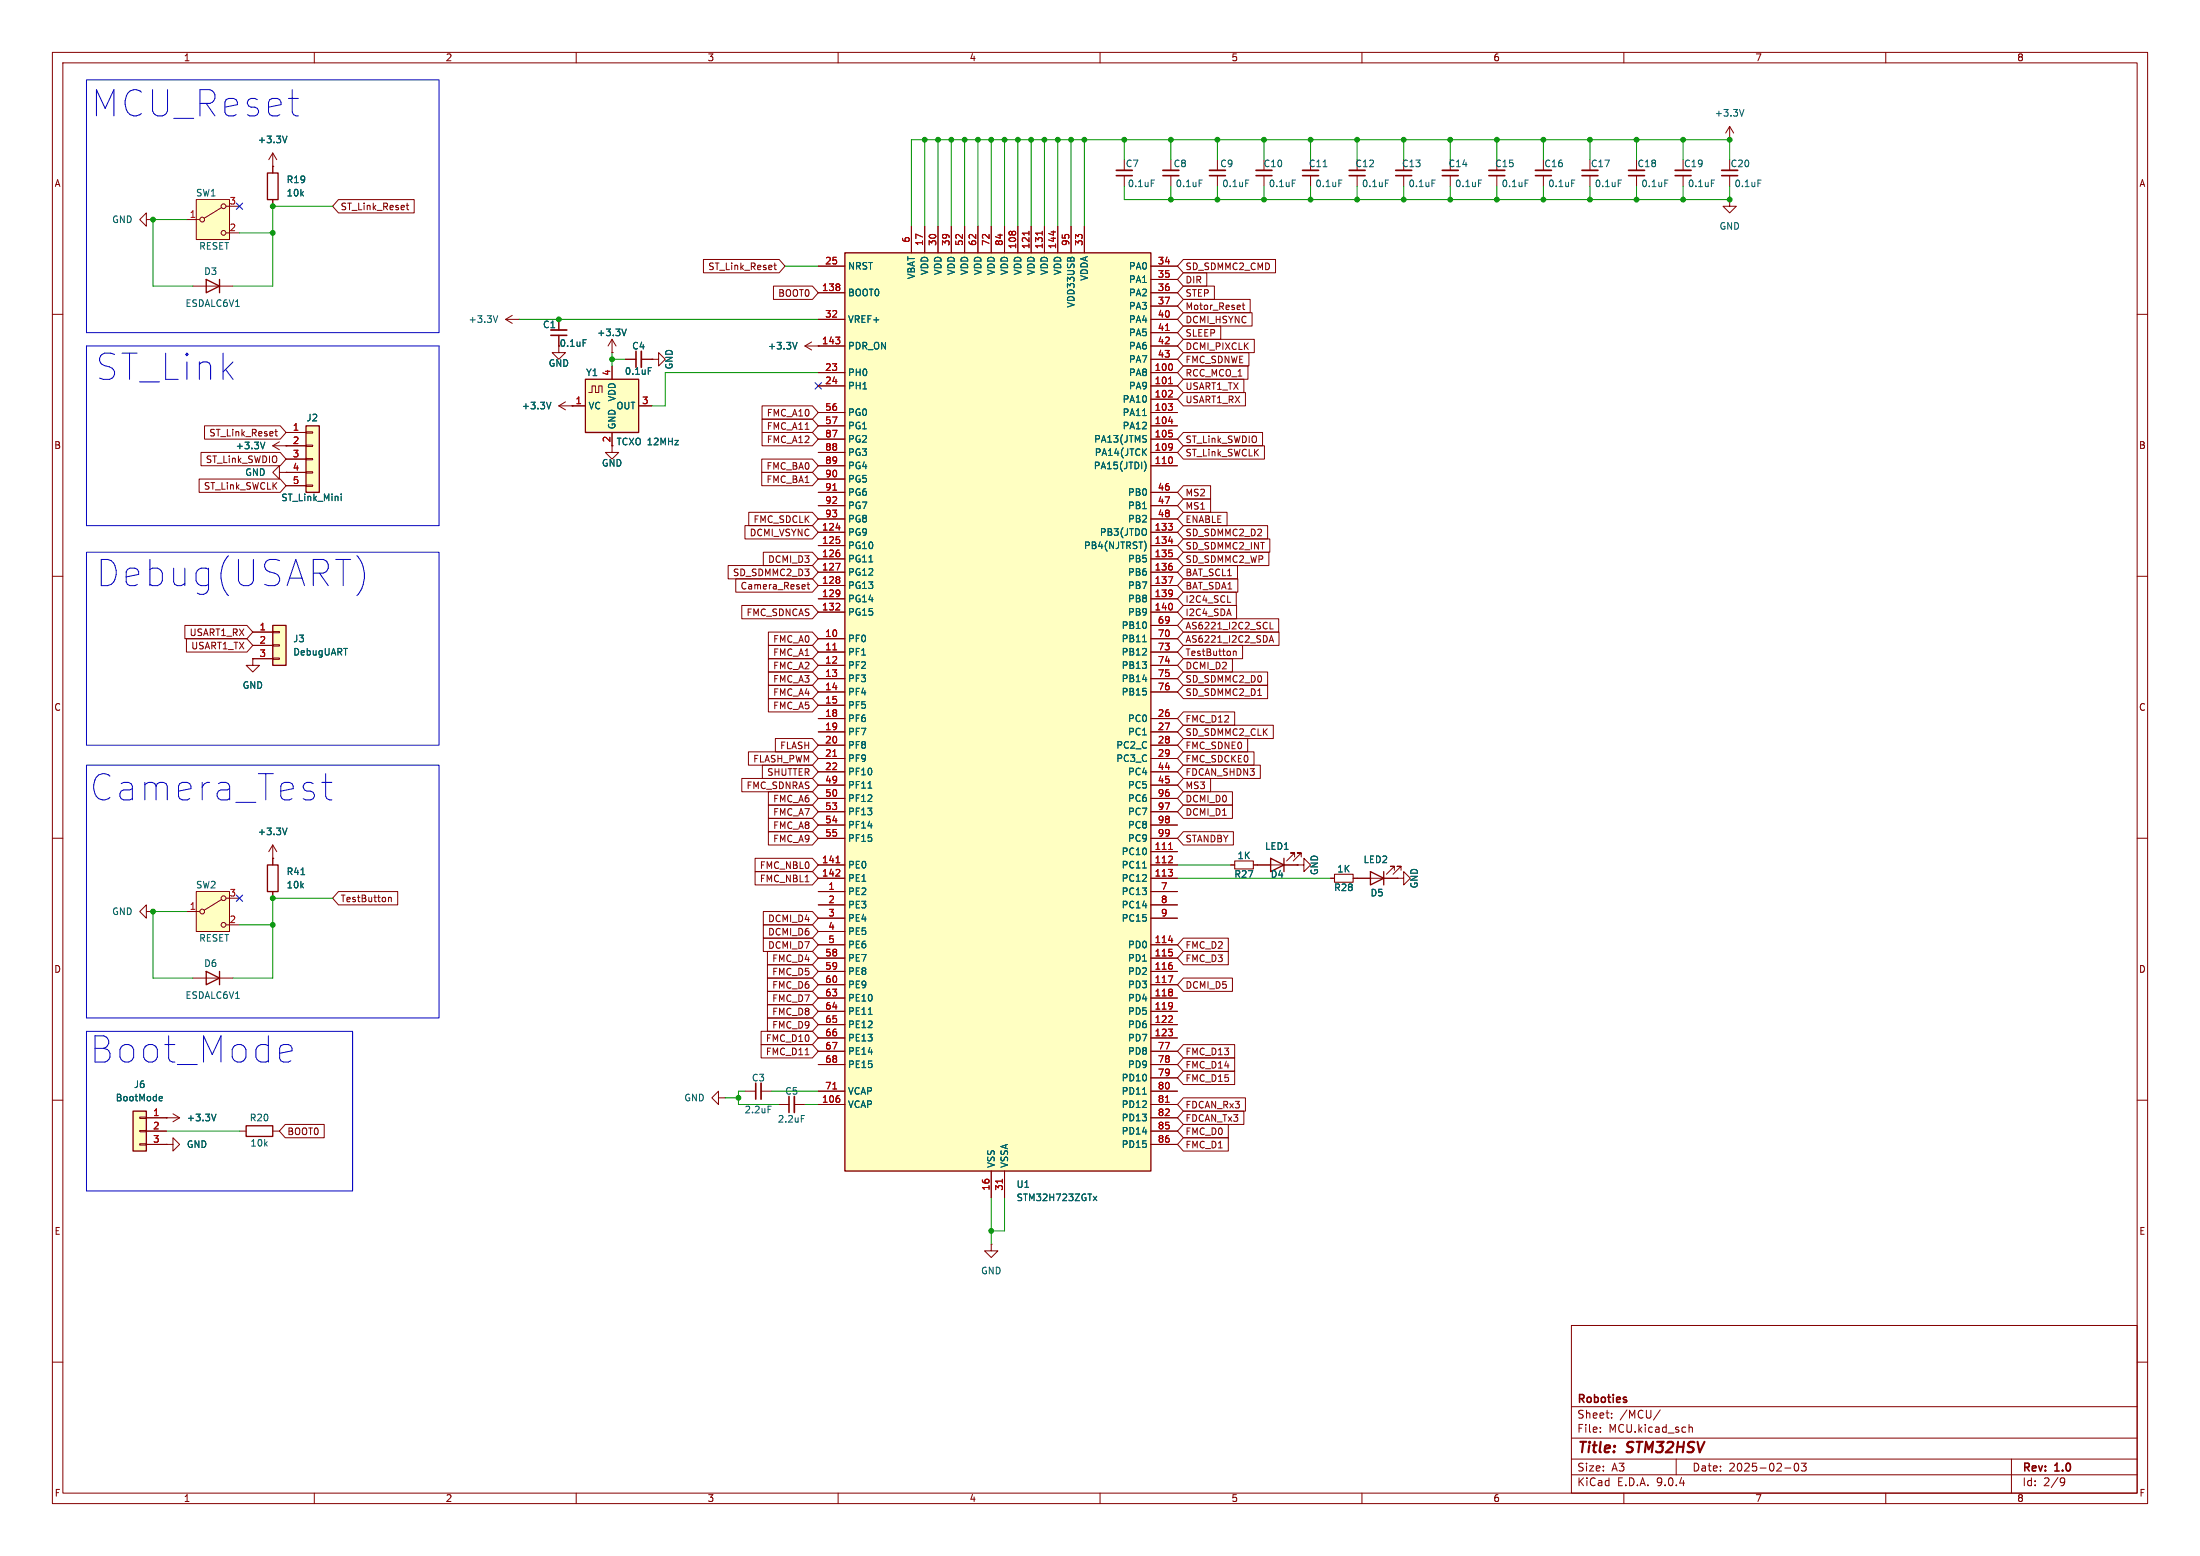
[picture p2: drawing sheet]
<svg xmlns="http://www.w3.org/2000/svg" width="420mm" height="297mm" viewBox="0 0 420 297" stroke-linecap="round" stroke-linejoin="round" font-family="sans-serif">
<g fill="none" stroke="#840000" stroke-width=".19">
<path d="M10 10h400v277h-400zM12 12h396v273h-396zM60 10v2M110 10v2M160 10v2M210 10v2M260 10v2M310 10v2M360 10v2M250.2 33.5v2.1M276.9 33.5v2.1M330.2 26.7h.1"/>
<path d="M330.2 24.1l-.8 1.3M330.2 24.1l.8 1.3M330.2 24.1v2.6M10 60h2M408 60h2M52.1 85.1l1.2 .8M52.1 85.1h2.5M53.3 90.2v-1.3l-1.2 1.3 1.2 1.2v-1.2h1.3M53.3 84.3l-1.2 .8M54.6 90.2h.1M54.6 85.1h.1M10 110h2"/>
<path d="M408 110h2M10 160h2M408 160h2M10 210h2M408 210h2M300 253h108v32h-108zM10 260h2M300 278.5h108M300 274.5h108M300 268.5h108M305.5 273.2v.2M305.5 272.5v.1"/>
<path d="M307.7 270.5v.2M307.7 269.8v.1M316.9 269.1l-1.2 1.9M320 278.5v3M322.4 271.9v1.5M322.4 272.5l.3-.1 .3 .1 .1 .9M342.7 279.4l.2-.1a.8 .8 0 0 1 .5 .7 .8 .8 0 0 1-.5 .8l-.2-.2-.2-.4zM343.9 279.3h.9l-.5 .6 .4 .1v.6l-.2 .2-.6-.2M384 278.5v6.5M408 260h2M60 285v2M110 285v2"/>
<path d="M160 285v2M210 285v2M260 285v2M300 281.5h108M310 285v2M340.7 280.2h1.2M360 285v2M393.6 282.1l.5 .1a.99 .99 0 0 1-.4 1.4h-.3M394.2 282.7l-.3 .3h-.3"/>
</g>
<path d="M248.7 33.5h3M275.3 33.5h3.1" fill="none" stroke="#840000" stroke-width=".3"/>
<path d="M248.7 32.5h3M275.3 32.5h3.1" fill="none" stroke="#840000" stroke-width=".33"/>
<path d="M252.6 31.8h.7M255.6 34.4h.6M282.3 34.4h.6M332.9 20.9l-.4 1.3M50.6 84.4l-.5 1.3" fill="none" stroke="#006464" stroke-width=".19"/>
<path d="M58.4 81.3h2.6v12.7h-2.6z" fill="#ffffc2"/>
<path d="M51.1 33h2v5.1h-2zM58.4 81.3h2.6v12.7h-2.6z" fill="none" stroke="#840000" stroke-width=".25"/>
<g fill="none" stroke="#840000" stroke-width=".19">
<path d="M52.1 31.8h.1M52.1 29.2l-.8 1.3M52.1 29.2l.7 1.3M52.1 29.2v3.8M52.1 38.1v1.3M268 33.5v2.1M321.3 33.5v2.1M330.2 38.1v1.3h1.3l-1.3 1.2-1.3-1.2h1.3M330.2 38.1h.1M330.2 33.5v2.1M54.6 82.6h3.8M54.6 85.1h3.8"/>
<path d="M54.6 87.6h3.8M54.6 90.2h3.8M54.6 92.7h3.8M58.4 82.4h1.3v.3h-1.3zM58.4 85h1.3v.2h-1.3zM58.4 87.5h1.3v.3h-1.3zM58.4 90h1.3v.3h-1.3zM58.4 92.6h1.3v.2h-1.3z"/>
</g>
<path d="M54.8 26l-.4 1.2M273.4 34.4h.6M326.7 34.4h.6M335.6 34.4h.6M65.1 94.3v.1M65.1 94.7v.9" fill="none" stroke="#006464" stroke-width=".19"/>
<path d="M266.4 33.5h3.1M319.8 33.5h3M328.7 33.5h3" fill="none" stroke="#840000" stroke-width=".3"/>
<path d="M266.4 32.5h3.1M319.8 32.5h3M328.7 32.5h3" fill="none" stroke="#840000" stroke-width=".33"/>
<path d="M37.5 38.1h6.3v7.6h-6.3z" fill="#ffffc2"/>
<g fill="none" stroke="#840000" stroke-width=".19">
<path d="M37.5 38.1h6.3v7.6h-6.3zM42.3 39.6l-3.3 2.1M43.2 39.4h2.5M223.5 33.5v2.1M259.1 33.5v2.1M285.7 33.5v2.1M27.9 41.9v-1.3l-1.2 1.3 1.2 1.3v-1.3h1.3M29.2 41.9h.1M35.6 41.9h2.5M36.8 54.6h7.6M43.2 44.5h2.5M27.9 174v-1.3l-1.2 1.3 1.2 1.3v-1.3h1.3"/>
<path d="M29.2 174h.1M52.1 163.8h.1M52.1 161.3l-.8 1.3M52.1 161.3l.7 1.3M52.1 161.3v3.8M52.1 170.2v1.3M234.9 165.1h.8M239.3 165.1h8.3M247.1 163.6v-.8h-.7h.7l-1.5 1.5M247.6 165.1h1.3v-1.3l1.3 1.3-1.3 1.3v-1.3M247.6 165.1h.1M248.4 163.6v-.8h-.8h.8l-1.5 1.5"/>
<path d="M254 167.6h.8M258.3 167.6h8.4M266.2 166.1v-.7h-.8h.8l-1.5 1.5M266.7 167.6h1.3v-1.2l1.2 1.2-1.2 1.3v-1.3M266.7 167.6h.1M267.5 166.1v-.7h-.8h.8l-1.6 1.5M36.8 186.7h7.6"/>
<circle cx="42.7" cy="39.4" r=".46"/>
<circle cx="38.6" cy="41.9" r=".46"/>
<circle cx="42.7" cy="44.5" r=".46"/>
</g>
<path d="M39.4 53.3l2.5 1.3-2.5 1.3zM41.9 53.3v2.6M51.1 165.1h2v5.1h-2zM242.6 163.8l2.5 1.3-2.5 1.3zM245.1 163.8v2.6M261.6 166.4l2.6 1.2-2.6 1.3zM264.2 166.4v2.5M39.4 185.4l2.5 1.3-2.5 1.3zM41.9 185.4v2.6" fill="none" stroke="#840000" stroke-width=".25"/>
<path d="M228.9 34.4h.6M264.5 34.4h.6M291.2 34.4h.6M54.8 158.1l-.4 1.2M57.4 166.9h.8" fill="none" stroke="#006464" stroke-width=".19"/>
<path d="M222 33.5h3M257.6 33.5h3M284.2 33.5h3.1" fill="none" stroke="#840000" stroke-width=".3"/>
<path d="M222 32.5h3M257.6 32.5h3M284.2 32.5h3.1" fill="none" stroke="#840000" stroke-width=".33"/>
<path d="M235.7 164.3h3.6v1.6h-3.6zM254.8 166.9h3.5v1.5h-3.5z" fill="none" stroke="#840000" stroke-width=".2"/>
<path d="M37.5 170.2h6.3v7.6h-6.3z" fill="#ffffc2"/>
<g fill="none" stroke="#840000" stroke-width=".19">
<path d="M312.4 33.5v2.1M116.8 67.3h.1M116.8 64.8l-.7 1.2M116.8 64.8l.8 1.2M116.8 64.8v2.5M35.6 174h2.5M37.5 170.2h6.3v7.6h-6.3zM42.3 171.7l-3.3 2M43.2 171.5h2.5M43.2 176.5h2.5"/>
<circle cx="38.6" cy="174" r=".46"/>
<circle cx="42.7" cy="176.5" r=".46"/>
<circle cx="42.7" cy="171.5" r=".46"/>
</g>
<path d="M317.8 34.4h.6M119.6 62.8l-.5 1.3" fill="none" stroke="#006464" stroke-width=".19"/>
<path d="M310.9 33.5h3" fill="none" stroke="#840000" stroke-width=".3"/>
<path d="M310.9 32.5h3" fill="none" stroke="#840000" stroke-width=".33"/>
<path d="M25.4 212.1h2.5v7.6h-2.5z" fill="#ffffc2"/>
<path d="M25.4 212.1h2.5v7.6h-2.5zM47 214.9h5.1v2h-5.1z" fill="none" stroke="#840000" stroke-width=".25"/>
<g fill="none" stroke="#840000" stroke-width=".19">
<path d="M303.5 33.5v2.1M48.3 125.7v1.3h1.2l-1.2 1.3-1.3-1.3h1.3M48.3 125.7h.1M26.7 213.2h1.2v.3h-1.2zM26.7 215.8h1.2v.2h-1.2zM26.7 218.3h1.2v.3h-1.2zM27.9 213.4h6.4M27.9 215.9h3.8M27.9 218.4h3.8M31.7 213.4h.1M31.7 218.4h1.3v-1.2l1.3 1.2-1.3 1.3v-1.3M31.7 218.4h.1"/>
<path d="M33 212.6l1.3 .8M34.3 213.4l-1.3 .7M45.7 215.9h1.3M52.1 215.9h1.2M137.2 209.6v-1.3l-1.3 1.3 1.3 1.2v-1.2h1.2M138.4 209.6h.1"/>
</g>
<path d="M308.9 34.4h.6M30.6 209.3h.3l.1 .3-.6 .1M30.9 210.1h-.3M41.2 212.7l-.4 1.2" fill="none" stroke="#006464" stroke-width=".19"/>
<path d="M302 33.5h3.1" fill="none" stroke="#840000" stroke-width=".3"/>
<path d="M302 32.5h3.1" fill="none" stroke="#840000" stroke-width=".33"/>
<path d="M52.1 119.4h2.5v7.6h-2.5z" fill="#ffffc2"/>
<path d="M52.1 119.4h2.5v7.6h-2.5z" fill="none" stroke="#840000" stroke-width=".25"/>
<g fill="none" stroke="#840000" stroke-width=".19">
<path d="M214.6 33.5v2.1M241.3 33.5v2.1M294.6 33.5v2.1M124.5 68.6h1.2v-1.3l1.3 1.3-1.3 1.3v-1.3M124.5 68.6h.1M48.3 120.7h3.8M48.3 123.2h3.8M48.3 125.7h3.8M52.1 120.5h1.2v.3h-1.2zM52.1 123.1h1.2v.2h-1.2zM52.1 125.6h1.2v.3h-1.2zM142.2 208.3h2.1"/>
<path d="M145.3 208.3h2M148.6 210.8h2M151.6 210.8h2.1M189.2 237.5v1.3h1.3l-1.3 1.2-1.2-1.2h1.2M189.2 237.5h.1"/>
</g>
<path d="M213.1 33.5h3.1M239.8 33.5h3M293.1 33.5h3.1M144.3 206.8v3M150.6 209.3v3" fill="none" stroke="#840000" stroke-width=".3"/>
<path d="M213.1 32.5h3.1M239.8 32.5h3M293.1 32.5h3.1M145.3 206.8v3M151.6 209.3v3" fill="none" stroke="#840000" stroke-width=".33"/>
<path d="M219.8 34.4h.6M246.7 34.4h.6M300 34.4h.6M146.6 211.1h.6M153 212.9h.6" fill="none" stroke="#006464" stroke-width=".19"/>
<path d="M111.8 72.4h10.1v10.2h-10.1z" fill="#ffffc2"/>
<path d="M111.8 72.4h10.1v10.2h-10.1z" fill="none" stroke="#840000" stroke-width=".25"/>
<g fill="none" stroke="#840000" stroke-width=".19">
<path d="M232.4 33.5v2.1M96.5 61l1.3 .7M96.5 61h2.6M97.8 60.2l-1.3 .8M99.1 61h.1M106.7 64v3.3h1.2l-1.2 1.3-1.3-1.3h1.3M106.7 77.5h5.1M106.7 77.5l1.2 .7M106.7 61v2M107.9 76.7l-1.2 .8M109.2 77.5h.1M112.4 74.9h.6v-1.2h.7v1.2h.6v-1.2h.6v1.2"/>
<path d="M116.8 69.9v2.5M119.4 68.6h2M121.9 77.5h2.6M122.4 68.6h2.1M153.7 66l1.2 .8M153.7 66h2.5M154.9 65.3l-1.2 .7M156.2 66h.1M116.8 82.6v3.8h1.3l-1.3 1.2-1.2-1.2h1.2"/>
</g>
<path d="M230.9 33.5h3M105.2 64h3M121.4 67.1v3" fill="none" stroke="#840000" stroke-width=".3"/>
<path d="M230.9 32.5h3M105.2 63h3M122.4 67.1v3" fill="none" stroke="#840000" stroke-width=".33"/>
<path d="M237.8 34.4h.6M95 60.3l-.4 1.2M105.2 76.8l-.4 1.2M111.3 64.8h.6M123.8 70.2h.6M152.2 65.3l-.5 1.3" fill="none" stroke="#006464" stroke-width=".19"/>
<path d="M161.3 48.3h58.4v175.2h-58.4z" fill="#ffffc2"/>
<path d="M161.3 48.3h58.4v175.2h-58.4z" fill="none" stroke="#840000" stroke-width=".25"/>
<g fill="none" stroke="#840000" stroke-width=".19">
<path d="M52.1 31.8h.1M52.1 31.8v1.2M52.1 38.1v1.3M64.6 38.1h14.5v2.5h-14.5l-1.1-1.2zM77.5 39.2h.5M77.7 38.8v1.1l.3 .1M134.3 49.5h14.4l1.2 1.3-1.2 1.3h-14.4zM147.7 54.6h7.4l1.1 1.3-1.1 1.3h-7.4zM147.7 50.6h.5M147.9 50.2v1.1l.3 .2M156.2 50.8h5.1M156.2 55.9h5.1"/>
<path d="M174 43.2v5.1M176.5 43.2v5.1M179.1 43.2v5.1M181.6 43.2v5.1M184.1 43.2v5.1M186.7 43.2v5.1M189.2 43.2v5.1M191.8 43.2v5.1M194.3 43.2v5.1M196.8 43.2v5.1M199.4 43.2v5.1M201.9 43.2v5.1"/>
<path d="M204.5 43.2v5.1M207 43.2v5.1M219.7 50.8h5.1M219.7 55.9h5.1M219.7 53.3h5.1M219.7 58.4h5.1M225.9 57.1h12.8v2.6h-12.8l-1.1-1.3zM225.9 59.7h13.1v2.5h-13.1l-1.1-1.2zM225.9 54.6h5.9v2.6h-5.9l-1.1-1.3zM225.9 52.1h4.5v2.5h-4.5l-1.1-1.3zM225.9 49.5h17.6v2.6h-17.6l-1.1-1.3zM237.1 58.2h.5"/>
<path d="M237.3 57.8v1.1l.3 .2M106.7 61v2M106.7 64v2M109.2 77.5h.1M109.2 77.5h2.6M116.8 67.3h.1M116.8 69.9v2.5M119.4 68.6h2M121.9 77.5h2.6M122.4 68.6h2.1M124.5 68.6h.1M145.5 77.5h9.6l1.1 1.2-1.1 1.3h-9.6z"/>
<path d="M156.2 66h.1M156.2 61h5.1M156.2 66h5.1M156.2 71.1h5.1M156.2 73.7h5.1M156.2 78.7h5.1M219.7 61h5.1M219.7 66h5.1M219.7 71.1h5.1M219.7 73.7h5.1M219.7 78.7h5.1M219.7 63.5h5.1"/>
<path d="M219.7 68.6h5.1M219.7 76.2h5.1M225.9 64.8h13.6v2.5h-13.6l-1.1-1.3zM225.9 69.8h12.3v2.6h-12.3l-1.1-1.3zM225.9 67.3h12.5v2.6h-12.5l-1.1-1.3zM225.9 62.2h7.1v2.6h-7.1l-1.1-1.3zM225.9 72.4h11.6v2.5h-11.6l-1.1-1.2zM225.9 74.9h11.9v2.6h-11.9l-1.1-1.3zM38 91.4h15.5l1.1 1.3-1.1 1.3h-15.5zM38.4 86.4h15.1l1.1 1.2-1.1 1.3h-15.1zM39 81.3h14.5l1.1 1.3-1.1 1.2h-14.5zM52.5 82.4h.5"/>
<path d="M52.7 82v1l.3 .2M54.6 85.1h.1M54.6 90.2h.1M54.6 82.6h3.8M54.6 85.1h3.8M54.6 87.6h3.8M54.6 90.2h3.8M54.6 92.7h3.8M116.8 82.6v2.5M142.9 97.8h12.2l1.1 1.3-1.1 1.2h-12.2zM145.4 90.2h9.7l1.1 1.2-1.1 1.3h-9.7zM145.4 87.6h9.7l1.1 1.3-1.1 1.3h-9.7z"/>
<path d="M145.5 82.5h9.6l1.1 1.3-1.1 1.3h-9.6zM145.5 80h9.6l1.1 1.3-1.1 1.3h-9.6zM156.2 81.3h5.1M156.2 83.8h5.1M156.2 86.4h5.1M156.2 88.9h5.1M156.2 91.4h5.1M156.2 94h5.1M156.2 96.5h5.1M156.2 99.1h5.1M219.7 81.3h5.1M219.7 83.8h5.1"/>
<path d="M219.7 86.4h5.1M219.7 88.9h5.1M219.7 94h5.1M219.7 96.5h5.1M219.7 99.1h5.1M225.9 95.2h5.2v2.6h-5.2l-1.1-1.3zM225.9 85.1h15.5v2.5h-15.5l-1.1-1.2zM225.9 82.5h15.1v2.6h-15.1l-1.1-1.3zM225.9 92.7h5.2v2.6h-5.2l-1.1-1.3zM225.9 97.8h8.4v2.5h-8.4l-1.1-1.2zM35.3 119.4h11.8l1.2 1.3-1.2 1.2h-11.8zM139 107.9h16.1l1.1 1.3-1.1 1.3h-16.1z"/>
<path d="M140.5 110.5h14.6l1.1 1.3-1.1 1.2h-14.6zM141.6 115.6h13.5l1.1 1.2-1.1 1.3h-13.5zM142.2 100.3h12.9l1.1 1.3-1.1 1.3h-12.9zM145.7 105.4h9.4l1.1 1.3-1.1 1.3h-9.4zM154.1 111.6h.5M154.3 111.2v1l.3 .2M156.2 101.6h5.1M156.2 104.1h5.1M156.2 106.7h5.1M156.2 109.2h5.1M156.2 111.8h5.1M156.2 114.3h5.1"/>
<path d="M156.2 116.8h5.1M219.7 101.6h5.1M219.7 104.1h5.1M219.7 106.7h5.1M219.7 109.2h5.1M219.7 111.8h5.1M219.7 114.3h5.1M219.7 116.8h5.1M219.7 119.4h5.1M225.9 118.1h18.2v2.6h-18.2l-1.1-1.3zM225.9 102.9h16.5v2.5h-16.5l-1.1-1.3zM225.9 115.6h10.2v2.5h-10.2l-1.1-1.3z"/>
<path d="M225.9 100.3h16.1v2.6h-16.1l-1.1-1.3zM225.9 105.4h16.3v2.6h-16.3l-1.1-1.3zM225.9 113h10.1v2.6h-10.1l-1.1-1.3zM225.9 110.5h10.4v2.5h-10.4l-1.1-1.2zM225.9 107.9h10.3v2.6h-10.3l-1.1-1.3zM234.4 115h.6M242.5 118.8v1.3h.6M35.6 121.9h11.5l1.2 1.3-1.2 1.3h-11.5zM48.3 125.7h.1M48.3 120.7h3.8M48.3 123.2h3.8M48.3 125.7h3.8"/>
<path d="M146.7 133.3h8.4l1.1 1.3-1.1 1.3h-8.4zM146.7 130.8h8.4l1.1 1.3-1.1 1.3h-8.4zM146.7 128.3h8.4l1.1 1.2-1.1 1.3h-8.4zM146.7 125.7h8.4l1.1 1.3-1.1 1.3h-8.4zM146.7 123.2h8.4l1.1 1.3-1.1 1.2h-8.4zM146.7 120.6h8.4l1.1 1.3-1.1 1.3h-8.4zM156.2 121.9h5.1M156.2 124.5h5.1M156.2 127h5.1M156.2 129.5h5.1M156.2 132.1h5.1M156.2 134.6h5.1"/>
<path d="M156.2 137.2h5.1M156.2 139.7h5.1M219.7 121.9h5.1M219.7 124.5h5.1M219.7 127h5.1M219.7 129.5h5.1M219.7 132.1h5.1M219.7 137.2h5.1M219.7 139.7h5.1M225.9 125.7h9.4v2.6h-9.4l-1.1-1.3zM225.9 123.2h11.3v2.5h-11.3l-1.1-1.2zM225.9 128.3h16.1v2.5h-16.1l-1.1-1.3z"/>
<path d="M225.9 120.6h18.3v2.6h-18.3l-1.1-1.3zM225.9 130.8h16.1v2.6h-16.1l-1.1-1.3zM225.9 135.9h9.8v2.5h-9.8l-1.1-1.2zM225.9 138.4h17.2v2.6h-17.2l-1.1-1.3zM235.5 124.3v.8M235.5 124.4l.1-.1h.3l.1 .8M242.3 122.6l.4-1.3 .4 1.3M242.4 122.2h.6M141.6 148.6h13.5l1.1 1.3-1.1 1.2h-13.5zM142.9 143.5h12.2l1.1 1.3-1.1 1.3h-12.2zM145.5 146h9.6l1.1 1.3-1.1 1.3h-9.6zM146.7 158.7h8.4l1.1 1.3-1.1 1.3h-8.4z"/>
<path d="M146.7 156.2h8.4l1.1 1.3-1.1 1.3h-8.4zM146.7 151.1h8.4l1.1 1.3-1.1 1.3h-8.4zM146.7 153.7h8.4l1.1 1.2-1.1 1.3h-8.4zM148 141h7.1l1.1 1.2-1.1 1.3h-7.1zM156.2 142.2h5.1M156.2 144.8h5.1M156.2 147.3h5.1M156.2 149.9h5.1M156.2 152.4h5.1M156.2 154.9h5.1M156.2 157.5h5.1M219.7 142.2h5.1"/>
<path d="M219.7 144.8h5.1M219.7 147.3h5.1M219.7 149.9h5.1M219.7 152.4h5.1M219.7 154.9h5.1M219.7 157.5h5.1M225.9 151.1h9.4v2.6h-9.4l-1.1-1.3zM225.9 146h14.7v2.6h-14.7l-1.1-1.3zM225.9 141h12.3v2.5h-12.3l-1.1-1.3zM225.9 143.5h13.5v2.6h-13.5l-1.1-1.3zM225.9 148.6h5.2v2.5h-5.2l-1.1-1.2zM225.9 153.7h9.4v2.5h-9.4l-1.1-1.3z"/>
<path d="M225.9 158.7h9.6v2.6h-9.6l-1.1-1.3zM52.1 163.8h.1M52.1 163.8v1.3M52.1 170.2v1.3M64.6 170.2h11.3v2.5h-11.3l-1.1-1.2zM74.2 171.3v.8M74.2 171.4l.1-.1h.3l.1 .8M144.1 166.4h11l1.1 1.2-1.1 1.3h-11zM144.1 163.8h11l1.1 1.3-1.1 1.3h-11zM145.7 179.1h9.4l1.1 1.2-1.1 1.3h-9.4zM145.7 176.5h9.4l1.1 1.3-1.1 1.3h-9.4zM145.7 174h9.4l1.1 1.3-1.1 1.2h-9.4z"/>
<path d="M156.2 160h5.1M156.2 165.1h5.1M156.2 167.6h5.1M156.2 170.2h5.1M156.2 172.7h5.1M156.2 175.3h5.1M156.2 177.8h5.1M219.7 160h5.1M219.7 165.1h5.1M219.7 167.6h5.1M219.7 170.2h5.1M219.7 172.7h5.1"/>
<path d="M219.7 175.3h5.1M219.7 162.6h5.1M225.9 179.1h8.6v2.5h-8.6l-1.1-1.3zM234.9 165.1h.8M239.3 165.1h3.3M245.1 165.1h2.5M247.6 165.1h.1M254 167.6h.8M258.3 167.6h3.3M264.2 167.6h2.5M266.7 167.6h.1M145.3 199.4h9.8l1.1 1.3-1.1 1.2h-9.8z"/>
<path d="M145.3 196.8h9.8l1.1 1.3-1.1 1.3h-9.8zM146.5 194.3h8.6l1.1 1.3-1.1 1.3h-8.6zM146.5 189.2h8.6l1.1 1.3-1.1 1.3h-8.6zM146.5 184.1h8.6l1.1 1.3-1.1 1.3h-8.6zM146.5 181.6h8.6l1.1 1.3-1.1 1.3h-8.6zM146.5 186.7h8.6l1.1 1.3-1.1 1.2h-8.6zM146.5 191.8h8.6l1.1 1.2-1.1 1.3h-8.6zM156.2 180.3h5.1M156.2 182.9h5.1M156.2 185.4h5.1M156.2 188h5.1M156.2 190.5h5.1"/>
<path d="M156.2 193h5.1M156.2 195.6h5.1M156.2 198.1h5.1M219.7 180.3h5.1M219.7 182.9h5.1M219.7 185.4h5.1M219.7 188h5.1M219.7 190.5h5.1M219.7 193h5.1M219.7 195.6h5.1M219.7 198.1h5.1M225.9 186.7h9.4v2.5h-9.4l-1.1-1.2z"/>
<path d="M225.9 181.6h8.6v2.6h-8.6l-1.1-1.3zM225.9 199.4h9.8v2.5h-9.8l-1.1-1.2zM27.9 213.4h3.8M27.9 215.9h3.8M27.9 218.4h3.8M31.7 218.4h.1M31.7 213.4h.1M54.5 214.6h7.4v2.6h-7.4l-1.2-1.3zM156.2 200.7h5.1M156.2 203.2h5.1M156.2 208.3h5.1M156.2 210.8h5.1"/>
<path d="M219.7 200.7h5.1M219.7 203.2h5.1M219.7 208.3h5.1M219.7 210.8h5.1M219.7 205.7h5.1M219.7 213.4h5.1M219.7 215.9h5.1M219.7 218.4h5.1M225.9 204.5h9.8v2.5h-9.8l-1.1-1.3zM225.9 214.6h8.6v2.6h-8.6l-1.1-1.3zM225.9 201.9h9.8v2.6h-9.8l-1.1-1.3zM225.9 217.2h8.6v2.5h-8.6l-1.1-1.3z"/>
<path d="M225.9 212.1h11.6v2.5h-11.6l-1.1-1.2zM225.9 209.5h11.9v2.6h-11.9l-1.1-1.3zM189.2 223.5v5.1M191.8 223.5v5.1"/>
</g>
<g fill="none" stroke="#a90000" stroke-width=".19">
<path d="M196.4 44.1v.8M199 44.1v.8M201.1 44.1v.8M222.5 63.1h.7M223 75.8h.8M223.1 73.2h.7M223.8 74.6v.5M159 93.6h.7M223.1 80.4h.8M159.5 107.5h.9l-.6 1.3M159.5 116.4h.8M159.6 100.8h.8"/>
<path d="M160.3 115.3v.4M223 110.1h.9l-.6 1.2M223.1 103.3h.8M159 124h.7M159 144.4h.7M159.5 167.2h.8M159.6 164.7h.7M160.3 166.1v.4M223 164.7h.8M223.1 162.1h.7M223.1 179.5h.8M223.8 163.5v.5"/>
<path d="M223 186.3h.9l-.6 1.2M223 195.2h.8M223.8 194v.4M159 207.9h.7M222.5 210.4h.7M191.4 225.1v.7"/>
</g>
<g fill="none" stroke="#006464" stroke-width=".19">
<path d="M54.8 26l-.4 1.2M105.2 76.8l-.4 1.2M111.3 64.8h.6M119.6 62.8l-.5 1.3M123.8 70.2h.6M152.2 65.3l-.5 1.3M218.1 79.3h.8M50.6 84.4l-.5 1.3M65.1 94.3v.1M65.1 94.7v.9M218.3 86.2l.6 .7M218.5 88.1a1.47 1.47 0 0 1-.1 1.9"/>
<path d="M218.7 83.1l.2 .1M218.8 83.9v.4M218.9 85.7l-.8 .7M165.9 107.3h.7M218.6 103.5l.2 .6-.2 .9M218.1 122.5h.8M54.8 158.1l-.4 1.2M165.7 150.4h.7M57.4 166.9h.8M218.1 165.7h.8M165.8 193.6h.7M30.6 209.3h.3l.1 .3-.6 .1"/>
<path d="M30.9 210.1h-.3M41.2 212.7l-.4 1.2M218.1 208.9h.8M208.7 228.3l.7 .9M209.4 228.3l-.7 .9"/>
</g>
<path d="M16.5 15.2h67.3v48.3h-67.3zM16.5 66h67.3v34.3h-67.3zM16.5 105.4h67.3v36.8h-67.3zM69.1 107.5a6 6 0 0 1 0 4.8M16.5 146.1h67.3v48.2h-67.3zM61.5 149.3h1.9M62.2 147.7v4.3l.2 .4 .5 .3h.5M16.5 196.9h50.8v30.4h-50.8zM54.1 199.4h.9l.5 .2 .3 .5v.5l-2.4 .4M55.5 202.5l-.5 .2h-.9" fill="none" stroke="#0000c2" stroke-width=".19"/>
<g fill="none" stroke="#009600" stroke-width=".19">
<path d="M63.5 39.4h-11.4v15.2h-7.7M176.5 26.7v16.5M179.1 26.7v16.5M181.6 26.7v16.5M184.1 26.7v16.5M186.7 26.7v16.5M189.2 26.7v16.5M191.8 26.7v16.5M194.3 26.7v16.5M196.8 26.7v16.5M199.4 26.7v16.5M201.9 26.7v16.5"/>
<path d="M204.5 26.7v16.5M207 26.7v16.5M214.6 35.6v2.5h115.6v-2.5M214.6 26.7v3.8M223.5 26.7v3.8M223.5 35.6v2.5M232.4 26.7v3.8M232.4 35.6v2.5M241.3 26.7v3.8M241.3 35.6v2.5M250.2 26.7v3.8M250.2 35.6v2.5"/>
<path d="M259.1 26.7v3.8M259.1 35.6v2.5M268 26.7v3.8M268 35.6v2.5M276.9 26.7v3.8M276.9 35.6v2.5M285.7 26.7v3.8M285.7 35.6v2.5M294.6 26.7v3.8M294.6 35.6v2.5M303.5 26.7v3.8M303.5 35.6v2.5"/>
<path d="M312.4 26.7v3.8M312.4 35.6v2.5M321.3 26.7v3.8M321.3 35.6v2.5M330.2 30.5v-3.8h-156.2v16.5M35.6 41.9h-6.4v12.7h7.6M45.7 44.5h6.4M149.9 50.8h6.3M99.1 61h57.1M116.8 68.6h2.6M116.8 67.3v2.6M156.2 71.1h-29.2v6.4h-2.5"/>
<path d="M35.6 174h-6.4v12.7h7.6M45.7 176.5h6.4M63.5 171.5h-11.4v15.2h-7.7M224.8 167.6h29.2M224.8 165.1h10.1M31.7 215.9h14M138.4 209.6h2.6M142.2 208.3h-1.2v2.5h7.6M147.3 208.3h8.9M153.7 210.8h2.5M189.2 228.6v8.9M191.8 228.6v6.3h-2.6"/>
</g>
<path d="M45.1 38.8l1.2 1.2M46.3 38.8l-1.2 1.2M155.6 73.1l1.2 1.2M156.8 73.1l-1.2 1.2M45.1 170.8l1.2 1.3M46.3 170.8l-1.2 1.3" fill="none" stroke="#000084" stroke-width=".19"/>
<g fill="#009600" stroke="#009600" stroke-width=".19">
<circle cx="285.7" cy="26.7" r=".46"/>
<circle cx="276.9" cy="26.7" r=".46"/>
<circle cx="276.9" cy="38.1" r=".46"/>
<circle cx="259.1" cy="26.7" r=".46"/>
<circle cx="268" cy="26.7" r=".46"/>
<circle cx="268" cy="38.1" r=".46"/>
<circle cx="285.7" cy="38.1" r=".46"/>
<circle cx="259.1" cy="38.1" r=".46"/>
<circle cx="214.6" cy="26.7" r=".46"/>
<circle cx="207" cy="26.7" r=".46"/>
<circle cx="204.5" cy="26.7" r=".46"/>
<circle cx="223.5" cy="26.7" r=".46"/>
<circle cx="201.9" cy="26.7" r=".46"/>
<circle cx="196.8" cy="26.7" r=".46"/>
<circle cx="199.4" cy="26.7" r=".46"/>
<circle cx="223.5" cy="38.1" r=".46"/>
<circle cx="241.3" cy="26.7" r=".46"/>
<circle cx="250.2" cy="38.1" r=".46"/>
<circle cx="250.2" cy="26.7" r=".46"/>
<circle cx="232.4" cy="26.7" r=".46"/>
<circle cx="232.4" cy="38.1" r=".46"/>
<circle cx="241.3" cy="38.1" r=".46"/>
<circle cx="321.3" cy="38.1" r=".46"/>
<circle cx="312.4" cy="38.1" r=".46"/>
<circle cx="312.4" cy="26.7" r=".46"/>
<circle cx="303.5" cy="26.7" r=".46"/>
<circle cx="294.6" cy="38.1" r=".46"/>
<circle cx="303.5" cy="38.1" r=".46"/>
<circle cx="294.6" cy="26.7" r=".46"/>
<circle cx="330.2" cy="26.7" r=".46"/>
<circle cx="321.3" cy="26.7" r=".46"/>
<circle cx="330.2" cy="38.1" r=".46"/>
<circle cx="52.1" cy="44.5" r=".46"/>
<circle cx="52.1" cy="39.4" r=".46"/>
<circle cx="29.2" cy="41.9" r=".46"/>
<circle cx="189.2" cy="234.9" r=".46"/>
<circle cx="141" cy="209.6" r=".46"/>
<circle cx="52.1" cy="171.5" r=".46"/>
<circle cx="52.1" cy="176.5" r=".46"/>
<circle cx="29.2" cy="174" r=".46"/>
<circle cx="189.2" cy="26.7" r=".46"/>
<circle cx="191.8" cy="26.7" r=".46"/>
<circle cx="194.3" cy="26.7" r=".46"/>
<circle cx="176.5" cy="26.7" r=".46"/>
<circle cx="186.7" cy="26.7" r=".46"/>
<circle cx="184.1" cy="26.7" r=".46"/>
<circle cx="181.6" cy="26.7" r=".46"/>
<circle cx="179.1" cy="26.7" r=".46"/>
<circle cx="116.8" cy="68.6" r=".46"/>
<circle cx="106.7" cy="61" r=".46"/>
</g>
<g font-size="7" fill="#0000c2">
<text x="17.5" y="22.5">MCU_Reset</text>
<text x="18.3" y="72.8">ST_Link</text>
<text x="18.4" y="112.2">Debug(USART)</text>
<text x="17.2" y="153.1">Camera_Test</text>
<text x="17.2" y="203.1">Boot_Mode</text>
</g>
<g font-size="2.8" fill="#840000">
<text x="301" y="277.9">Title:</text>
<text x="310.6" y="277.9">STM32HSV</text>
</g>
<g font-size="2.1" fill="#840000">
<text x="301" y="268.2">Roboties</text>
<text x="301" y="273.7">File:</text>
<text x="301" y="271">Sheet:</text>
<text x="307.1" y="273.7">MCU.kicad_sch</text>
<text x="309.2" y="271">/MCU/</text>
<text x="301" y="281.1">Size:</text>
<text x="307.6" y="281.1">A3</text>
<text x="323" y="281.1">Date:</text>
<text x="330" y="281.1">2025-02-03</text>
<text x="386" y="281.3">Rev:</text>
<text x="392.4" y="281.3">1.0</text>
<text x="301" y="283.9">KiCad</text>
<text x="308.7" y="283.9">E.D.A.</text>
<text x="316.3" y="283.9">9.0.4</text>
<text x="386" y="283.9">Id:</text>
<text x="390.1" y="283.9">2/9</text>
</g>
<g font-size="1.8" fill="#840000">
<text x="35" y="11.9">1</text>
<text x="85" y="11.9">2</text>
<text x="135" y="11.9">3</text>
<text x="185" y="11.9">4</text>
<text x="235" y="11.9">5</text>
<text x="285" y="11.9">6</text>
<text x="335" y="11.9">7</text>
<text x="385" y="11.9">8</text>
<text x="10.3" y="35.9">A</text>
<text x="408.3" y="35.9">A</text>
<text x="64.9" y="40.3">ST_Link_Reset</text>
<text x="135.1" y="51.8">ST_Link_Reset</text>
<text x="226.2" y="51.8">SD_SDMMC2_CMD</text>
<text x="148.5" y="56.8">BOOT0</text>
<text x="226.2" y="59.4">Motor_Reset</text>
<text x="226.2" y="56.8">STEP</text>
<text x="226.2" y="54.3">DIR</text>
<text x="226.2" y="61.9">DCMI_HSYNC</text>
<text x="226.2" y="64.5">SLEEP</text>
<text x="226.2" y="67">DCMI_PIXCLK</text>
<text x="226.2" y="69.5">FMC_SDNWE</text>
<text x="226.2" y="72.1">RCC_MCO_1</text>
<text x="226.2" y="74.6">USART1_TX</text>
<text x="226.2" y="77.2">USART1_RX</text>
<text x="39.9" y="83.5">ST_Link_Reset</text>
<text x="146.3" y="79.7">FMC_A10</text>
<text x="146.3" y="82.2">FMC_A11</text>
<text x="10.3" y="85.9">B</text>
<text x="39.2" y="88.6">ST_Link_SWDIO</text>
<text x="146.2" y="89.9">FMC_BA0</text>
<text x="146.3" y="84.8">FMC_A12</text>
<text x="226.2" y="87.3">ST_Link_SWCLK</text>
<text x="226.2" y="84.8">ST_Link_SWDIO</text>
<text x="408.2" y="85.9">B</text>
<text x="38.8" y="93.7">ST_Link_SWCLK</text>
<text x="146.2" y="92.4">FMC_BA1</text>
<text x="226.2" y="94.9">MS2</text>
<text x="143.8" y="100">FMC_SDCLK</text>
<text x="226.2" y="97.5">MS1</text>
<text x="226.2" y="100">ENABLE</text>
<text x="143" y="102.6">DCMI_VSYNC</text>
<text x="146.5" y="107.6">DCMI_D3</text>
<text x="226.2" y="105.1">SD_SDMMC2_INT</text>
<text x="226.2" y="102.6">SD_SDMMC2_D2</text>
<text x="226.2" y="107.6">SD_SDMMC2_WP</text>
<text x="139.8" y="110.2">SD_SDMMC2_D3</text>
<text x="141.3" y="112.7">Camera_Reset</text>
<text x="226.2" y="112.7">BAT_SDA1</text>
<text x="226.2" y="110.2">BAT_SCL1</text>
<text x="142.4" y="117.8">FMC_SDNCAS</text>
<text x="226.2" y="117.8">I2C4_SDA</text>
<text x="226.2" y="115.3">I2C4_SCL</text>
<text x="36.1" y="121.6">USART1_RX</text>
<text x="36.4" y="124.1">USART1_TX</text>
<text x="147.5" y="125.4">FMC_A1</text>
<text x="147.5" y="122.9">FMC_A0</text>
<text x="226.2" y="125.4">TestButton</text>
<text x="226.2" y="120.3">AS6221_I2C2_SCL</text>
<text x="226.2" y="122.9">AS6221_I2C2_SDA</text>
<text x="147.5" y="130.5">FMC_A3</text>
<text x="147.5" y="128">FMC_A2</text>
<text x="226.2" y="128">DCMI_D2</text>
<text x="226.2" y="130.5">SD_SDMMC2_D0</text>
<text x="10.3" y="135.9">C</text>
<text x="147.5" y="135.6">FMC_A5</text>
<text x="147.5" y="133">FMC_A4</text>
<text x="226.2" y="133">SD_SDMMC2_D1</text>
<text x="408.2" y="135.9">C</text>
<text x="148.8" y="143.2">FLASH</text>
<text x="226.2" y="138.1">FMC_D12</text>
<text x="226.2" y="143.2">FMC_SDNE0</text>
<text x="226.2" y="140.7">SD_SDMMC2_CLK</text>
<text x="143.7" y="145.7">FLASH_PWM</text>
<text x="146.4" y="148.3">SHUTTER</text>
<text x="226.2" y="148.3">FDCAN_SHDN3</text>
<text x="226.2" y="145.7">FMC_SDCKE0</text>
<text x="142.4" y="150.8">FMC_SDNRAS</text>
<text x="147.5" y="153.4">FMC_A6</text>
<text x="147.5" y="155.9">FMC_A7</text>
<text x="226.2" y="153.4">DCMI_D0</text>
<text x="226.2" y="150.8">MS3</text>
<text x="226.2" y="155.9">DCMI_D1</text>
<text x="147.5" y="161">FMC_A9</text>
<text x="147.5" y="158.4">FMC_A8</text>
<text x="226.2" y="161">STANDBY</text>
<text x="145" y="166.1">FMC_NBL0</text>
<text x="64.9" y="172.4">TestButton</text>
<text x="145" y="168.6">FMC_NBL1</text>
<text x="146.5" y="178.8">DCMI_D6</text>
<text x="146.5" y="176.2">DCMI_D4</text>
<text x="10.3" y="185.9">D</text>
<text x="146.5" y="181.3">DCMI_D7</text>
<text x="147.3" y="183.8">FMC_D4</text>
<text x="226.2" y="181.3">FMC_D2</text>
<text x="226.2" y="183.8">FMC_D3</text>
<text x="408.2" y="185.9">D</text>
<text x="147.3" y="191.5">FMC_D7</text>
<text x="147.3" y="186.4">FMC_D5</text>
<text x="147.3" y="188.9">FMC_D6</text>
<text x="226.2" y="188.9">DCMI_D5</text>
<text x="147.3" y="196.5">FMC_D9</text>
<text x="147.3" y="194">FMC_D8</text>
<text x="146.1" y="201.6">FMC_D11</text>
<text x="146.1" y="199.1">FMC_D10</text>
<text x="226.2" y="201.6">FMC_D13</text>
<text x="226.2" y="206.7">FMC_D15</text>
<text x="226.2" y="204.2">FMC_D14</text>
<text x="226.2" y="214.3">FDCAN_Tx3</text>
<text x="226.2" y="211.8">FDCAN_Rx3</text>
<text x="54.8" y="216.9">BOOT0</text>
<text x="226.2" y="216.9">FMC_D0</text>
<text x="226.2" y="219.4">FMC_D1</text>
<text x="10.3" y="235.9">E</text>
<text x="408.3" y="235.9">E</text>
<text x="10.3" y="285.9">F</text>
<text x="35" y="286.9">1</text>
<text x="85" y="286.9">2</text>
<text x="135" y="286.9">3</text>
<text x="185" y="286.9">4</text>
<text x="235" y="286.9">5</text>
<text x="285" y="286.9">6</text>
<text x="335" y="286.9">7</text>
<text x="385" y="286.9">8</text>
<text x="408.3" y="285.9">F</text>
</g>
<g font-size="1.8" fill="#006464">
<text x="327.3" y="22.5">+3.3V</text>
<text x="49.1" y="27.5">+3.3V</text>
<text x="54.6" y="35.2">R19</text>
<text x="214.8" y="32.1">C7</text>
<text x="215.2" y="35.9">0.1uF</text>
<text x="224" y="32.1">C8</text>
<text x="224.3" y="35.9">0.1uF</text>
<text x="232.8" y="32.1">C9</text>
<text x="233.2" y="35.9">0.1uF</text>
<text x="241.1" y="32.1">C10</text>
<text x="242.1" y="35.9">0.1uF</text>
<text x="249.8" y="32.1">C11</text>
<text x="251" y="35.9">0.1uF</text>
<text x="258.7" y="32.1">C12</text>
<text x="259.9" y="35.9">0.1uF</text>
<text x="267.5" y="32.1">C13</text>
<text x="268.8" y="35.9">0.1uF</text>
<text x="276.4" y="32.1">C14</text>
<text x="277.7" y="35.9">0.1uF</text>
<text x="285.3" y="32.1">C15</text>
<text x="286.6" y="35.9">0.1uF</text>
<text x="294.7" y="32.1">C16</text>
<text x="295.5" y="35.9">0.1uF</text>
<text x="303.6" y="32.1">C17</text>
<text x="304.4" y="35.9">0.1uF</text>
<text x="312.5" y="32.1">C18</text>
<text x="313.2" y="35.9">0.1uF</text>
<text x="321.4" y="32.1">C19</text>
<text x="322.1" y="35.9">0.1uF</text>
<text x="330.3" y="32.1">C20</text>
<text x="331" y="35.9">0.1uF</text>
<text x="37.3" y="37.7">SW1</text>
<text x="54.6" y="37.7">10k</text>
<text x="21.3" y="42.8">GND</text>
<text x="37.9" y="47.9">RESET</text>
<text x="328.2" y="44">GND</text>
<text x="38.9" y="52.7">D3</text>
<text x="161.8" y="51.7">NRST</text>
<text x="174.9" y="53.4" transform="rotate(-90 174.9 53.4)">VBAT</text>
<text x="177.4" y="52.6" transform="rotate(-90 177.4 52.6)">VDD</text>
<text x="179.9" y="52.6" transform="rotate(-90 179.9 52.6)">VDD</text>
<text x="182.5" y="52.6" transform="rotate(-90 182.5 52.6)">VDD</text>
<text x="185" y="52.6" transform="rotate(-90 185 52.6)">VDD</text>
<text x="187.6" y="52.6" transform="rotate(-90 187.6 52.6)">VDD</text>
<text x="190.1" y="52.6" transform="rotate(-90 190.1 52.6)">VDD</text>
<text x="192.6" y="52.6" transform="rotate(-90 192.6 52.6)">VDD</text>
<text x="195.2" y="52.6" transform="rotate(-90 195.2 52.6)">VDD</text>
<text x="197.7" y="52.6" transform="rotate(-90 197.7 52.6)">VDD</text>
<text x="200.3" y="52.6" transform="rotate(-90 200.3 52.6)">VDD</text>
<text x="202.8" y="52.6" transform="rotate(-90 202.8 52.6)">VDD</text>
<text x="207.9" y="53.7" transform="rotate(-90 207.9 53.7)">VDDA</text>
<text x="215.4" y="51.7">PA0</text>
<text x="35.3" y="58.8">ESDALC6V1</text>
<text x="161.8" y="56.7">BOOT0</text>
<text x="205.3" y="58.8" transform="rotate(-90 205.3 58.8)">VDD33USB</text>
<text x="215.4" y="54.2">PA1</text>
<text x="215.4" y="56.7">PA2</text>
<text x="215.4" y="59.3">PA3</text>
<text x="89.4" y="61.8">+3.3V</text>
<text x="103.6" y="62.8">C1</text>
<text x="113.9" y="64.4">+3.3V</text>
<text x="161.8" y="61.8">VREF+</text>
<text x="215.4" y="61.8">PA4</text>
<text x="215.4" y="64.4">PA5</text>
<text x="104.6" y="70.2">GND</text>
<text x="106.7" y="66.4">0.1uF</text>
<text x="111.8" y="72">Y1</text>
<text x="119.2" y="71.7">0.1uF</text>
<text x="120.6" y="66.9">C4</text>
<text x="128.6" y="70.6" transform="rotate(-90 128.6 70.6)">GND</text>
<text x="146.5" y="66.9">+3.3V</text>
<text x="161.8" y="66.9">PDR_ON</text>
<text x="161.8" y="72">PH0</text>
<text x="215.4" y="66.9">PA6</text>
<text x="215.4" y="69.4">PA7</text>
<text x="215.4" y="72">PA8</text>
<text x="117.7" y="76.7" transform="rotate(-90 117.7 76.7)">VDD</text>
<text x="161.8" y="74.5">PH1</text>
<text x="214.2" y="77.1">PA10</text>
<text x="215.4" y="74.5">PA9</text>
<text x="58.4" y="80.6">J2</text>
<text x="99.5" y="78.3">+3.3V</text>
<text x="112.3" y="78.3">VC</text>
<text x="117.6" y="78.3">OUT</text>
<text x="117.7" y="82" transform="rotate(-90 117.7 82)">GND</text>
<text x="161.8" y="79.6">PG0</text>
<text x="161.8" y="82.1">PG1</text>
<text x="214.2" y="79.6">PA11</text>
<text x="214.2" y="82.1">PA12</text>
<text x="44.9" y="86">+3.3V</text>
<text x="114.8" y="89.3">GND</text>
<text x="117.6" y="85.2">TCXO 12MHz</text>
<text x="161.8" y="84.7">PG2</text>
<text x="161.8" y="87.2">PG3</text>
<text x="161.8" y="89.8">PG4</text>
<text x="208.7" y="89.8">PA15(JTDI)</text>
<text x="208.8" y="84.7">PA13(JTMS</text>
<text x="208.9" y="87.2">PA14(JTCK</text>
<text x="46.7" y="91">GND</text>
<text x="53.6" y="95.9">ST_Link_Mini</text>
<text x="161.8" y="92.3">PG5</text>
<text x="161.8" y="94.8">PG6</text>
<text x="215.2" y="94.8">PB0</text>
<text x="161.8" y="97.4">PG7</text>
<text x="161.8" y="99.9">PG8</text>
<text x="215.2" y="97.4">PB1</text>
<text x="215.2" y="99.9">PB2</text>
<text x="161.8" y="102.5">PG9</text>
<text x="161.8" y="105">PG10</text>
<text x="161.8" y="107.5">PG11</text>
<text x="206.8" y="105">PB4(NJTRST)</text>
<text x="209.9" y="102.5">PB3(JTDO</text>
<text x="215.2" y="107.5">PB5</text>
<text x="161.8" y="110.1">PG12</text>
<text x="161.8" y="112.6">PG13</text>
<text x="215.2" y="110.1">PB6</text>
<text x="215.2" y="112.6">PB7</text>
<text x="161.8" y="115.2">PG14</text>
<text x="161.8" y="117.7">PG15</text>
<text x="215.2" y="115.2">PB8</text>
<text x="215.2" y="117.7">PB9</text>
<text x="55.9" y="122.8">J3</text>
<text x="55.9" y="125.3">DebugUART</text>
<text x="161.8" y="122.8">PF0</text>
<text x="161.8" y="125.3">PF1</text>
<text x="214" y="120.2">PB10</text>
<text x="214" y="122.8">PB11</text>
<text x="214" y="125.3">PB12</text>
<text x="46.2" y="131.7">GND</text>
<text x="161.8" y="127.9">PF2</text>
<text x="161.8" y="130.4">PF3</text>
<text x="214" y="127.9">PB13</text>
<text x="214" y="130.4">PB14</text>
<text x="161.8" y="132.9">PF4</text>
<text x="161.8" y="135.5">PF5</text>
<text x="214" y="132.9">PB15</text>
<text x="161.8" y="138">PF6</text>
<text x="161.8" y="140.6">PF7</text>
<text x="161.8" y="143.1">PF8</text>
<text x="213" y="143.1">PC2_C</text>
<text x="215.2" y="138">PC0</text>
<text x="215.2" y="140.6">PC1</text>
<text x="161.8" y="145.6">PF9</text>
<text x="161.8" y="148.2">PF10</text>
<text x="213" y="145.6">PC3_C</text>
<text x="215.2" y="148.2">PC4</text>
<text x="161.8" y="150.7">PF11</text>
<text x="161.8" y="153.3">PF12</text>
<text x="161.8" y="155.8">PF13</text>
<text x="215.2" y="150.7">PC5</text>
<text x="215.2" y="153.3">PC6</text>
<text x="215.2" y="155.8">PC7</text>
<text x="49.1" y="159.6">+3.3V</text>
<text x="161.8" y="158.3">PF14</text>
<text x="161.8" y="160.9">PF15</text>
<text x="215.2" y="158.3">PC8</text>
<text x="215.2" y="160.9">PC9</text>
<text x="54.6" y="167.2">R41</text>
<text x="161.8" y="166">PE0</text>
<text x="214" y="163.4">PC10</text>
<text x="214" y="166">PC11</text>
<text x="235.5" y="167.7">R27</text>
<text x="236.1" y="164.2">1K</text>
<text x="241.4" y="162.4">LED1</text>
<text x="242.5" y="167.7">D4</text>
<text x="251.8" y="167.1" transform="rotate(-90 251.8 167.1)">GND</text>
<text x="255.2" y="166.7">1K</text>
<text x="260.2" y="164.9">LED2</text>
<text x="37.3" y="169.8">SW2</text>
<text x="54.6" y="169.8">10k</text>
<text x="161.8" y="168.5">PE1</text>
<text x="161.8" y="171">PE2</text>
<text x="161.8" y="173.6">PE3</text>
<text x="214" y="168.5">PC12</text>
<text x="214" y="171">PC13</text>
<text x="214" y="173.6">PC14</text>
<text x="254.6" y="170.3">R28</text>
<text x="261.5" y="171.3">D5</text>
<text x="270.9" y="169.7" transform="rotate(-90 270.9 169.7)">GND</text>
<text x="21.3" y="174.9">GND</text>
<text x="37.9" y="179.9">RESET</text>
<text x="161.8" y="176.1">PE4</text>
<text x="161.8" y="178.7">PE5</text>
<text x="214" y="176.1">PC15</text>
<text x="38.9" y="184.8">D6</text>
<text x="161.8" y="181.2">PE6</text>
<text x="161.8" y="183.7">PE7</text>
<text x="215.2" y="181.2">PD0</text>
<text x="215.2" y="183.7">PD1</text>
<text x="35.3" y="190.9">ESDALC6V1</text>
<text x="161.8" y="186.3">PE8</text>
<text x="161.8" y="188.8">PE9</text>
<text x="161.8" y="191.4">PE10</text>
<text x="215.2" y="186.3">PD2</text>
<text x="215.2" y="188.8">PD3</text>
<text x="215.2" y="191.4">PD4</text>
<text x="161.8" y="193.9">PE11</text>
<text x="161.8" y="196.4">PE12</text>
<text x="215.2" y="193.9">PD5</text>
<text x="215.2" y="196.4">PD6</text>
<text x="161.8" y="199">PE13</text>
<text x="161.8" y="201.5">PE14</text>
<text x="215.2" y="199">PD7</text>
<text x="215.2" y="201.5">PD8</text>
<text x="25.5" y="207.9">J6</text>
<text x="143.4" y="206.6">C3</text>
<text x="149.8" y="209.1">C5</text>
<text x="161.8" y="204.1">PE15</text>
<text x="161.8" y="209.1">VCAP</text>
<text x="214" y="206.6">PD10</text>
<text x="214" y="209.1">PD11</text>
<text x="215.2" y="204.1">PD9</text>
<text x="22" y="210.4">BootMode</text>
<text x="35.6" y="214.2">+3.3V</text>
<text x="47.6" y="214.2">R20</text>
<text x="130.5" y="210.4">GND</text>
<text x="142" y="212.7">2.2uF</text>
<text x="148.4" y="214.5">2.2uF</text>
<text x="161.8" y="211.7">VCAP</text>
<text x="214" y="211.7">PD12</text>
<text x="214" y="214.2">PD13</text>
<text x="35.6" y="219.3">GND</text>
<text x="47.7" y="219">10k</text>
<text x="214" y="216.8">PD14</text>
<text x="214" y="219.3">PD15</text>
<text x="190.1" y="223" transform="rotate(-90 190.1 223)">VSS</text>
<text x="192.6" y="223" transform="rotate(-90 192.6 223)">VSSA</text>
<text x="194" y="226.9">U1</text>
<text x="194" y="229.5">STM32H723ZGTx</text>
<text x="187.2" y="243.4">GND</text>
</g>
<g font-size="1.8" fill="#a90000">
<text x="36.1" y="41.7">1</text>
<text x="43.7" y="39.1">3</text>
<text x="43.7" y="44.2">2</text>
<text x="173.7" y="46.4" transform="rotate(-90 173.7 46.4)">6</text>
<text x="176.3" y="47" transform="rotate(-90 176.3 47)">17</text>
<text x="178.8" y="47" transform="rotate(-90 178.8 47)">30</text>
<text x="181.4" y="47" transform="rotate(-90 181.4 47)">39</text>
<text x="183.9" y="47" transform="rotate(-90 183.9 47)">52</text>
<text x="186.4" y="47" transform="rotate(-90 186.4 47)">62</text>
<text x="189" y="47" transform="rotate(-90 189 47)">72</text>
<text x="191.5" y="47" transform="rotate(-90 191.5 47)">84</text>
<text x="194.1" y="47.6" transform="rotate(-90 194.1 47.6)">108</text>
<text x="196.6" y="47.6" transform="rotate(-90 196.6 47.6)">121</text>
<text x="199.1" y="47.6" transform="rotate(-90 199.1 47.6)">131</text>
<text x="201.7" y="47.6" transform="rotate(-90 201.7 47.6)">144</text>
<text x="204.2" y="47" transform="rotate(-90 204.2 47)">95</text>
<text x="206.8" y="47" transform="rotate(-90 206.8 47)">33</text>
<text x="157.4" y="50.5">25</text>
<text x="220.9" y="50.5">34</text>
<text x="220.9" y="53.1">35</text>
<text x="156.8" y="55.6">138</text>
<text x="220.9" y="55.6">36</text>
<text x="220.9" y="58.2">37</text>
<text x="156.8" y="65.8">143</text>
<text x="157.4" y="60.7">32</text>
<text x="220.9" y="60.7">40</text>
<text x="220.9" y="63.2">41</text>
<text x="220.9" y="65.8">42</text>
<text x="116.6" y="71.8" transform="rotate(-90 116.6 71.8)">4</text>
<text x="157.4" y="70.9">23</text>
<text x="220.3" y="70.9">100</text>
<text x="220.9" y="68.3">43</text>
<text x="109.8" y="77.2">1</text>
<text x="122.5" y="77.2">3</text>
<text x="157.4" y="73.4">24</text>
<text x="220.3" y="73.4">101</text>
<text x="220.3" y="75.9">102</text>
<text x="55.8" y="82.3">1</text>
<text x="157.4" y="78.5">56</text>
<text x="157.4" y="81">57</text>
<text x="157.4" y="83.6">87</text>
<text x="220.3" y="78.5">103</text>
<text x="220.3" y="81">104</text>
<text x="220.3" y="83.6">105</text>
<text x="55.8" y="84.8">2</text>
<text x="55.8" y="87.4">3</text>
<text x="55.8" y="89.9">4</text>
<text x="116.6" y="84.5" transform="rotate(-90 116.6 84.5)">2</text>
<text x="157.4" y="86.1">88</text>
<text x="157.4" y="88.6">89</text>
<text x="220.3" y="86.1">109</text>
<text x="220.3" y="88.6">110</text>
<text x="55.8" y="92.5">5</text>
<text x="157.4" y="91.2">90</text>
<text x="157.4" y="93.7">91</text>
<text x="220.9" y="93.7">46</text>
<text x="156.8" y="101.3">124</text>
<text x="157.4" y="96.3">92</text>
<text x="157.4" y="98.8">93</text>
<text x="220.3" y="101.3">133</text>
<text x="220.9" y="96.3">47</text>
<text x="220.9" y="98.8">48</text>
<text x="156.8" y="103.9">125</text>
<text x="156.8" y="106.4">126</text>
<text x="220.3" y="103.9">134</text>
<text x="220.3" y="106.4">135</text>
<text x="156.8" y="109">127</text>
<text x="156.8" y="111.5">128</text>
<text x="220.3" y="109">136</text>
<text x="220.3" y="111.5">137</text>
<text x="156.8" y="114">129</text>
<text x="156.8" y="116.6">132</text>
<text x="220.3" y="114">139</text>
<text x="220.3" y="116.6">140</text>
<text x="220.9" y="119.1">69</text>
<text x="49.5" y="120.4">1</text>
<text x="49.5" y="122.9">2</text>
<text x="49.5" y="125.5">3</text>
<text x="157.4" y="121.7">10</text>
<text x="157.4" y="124.2">11</text>
<text x="220.9" y="121.7">70</text>
<text x="220.9" y="124.2">73</text>
<text x="157.4" y="126.7">12</text>
<text x="157.4" y="129.3">13</text>
<text x="157.4" y="131.8">14</text>
<text x="220.9" y="126.7">74</text>
<text x="220.9" y="129.3">75</text>
<text x="220.9" y="131.8">76</text>
<text x="157.4" y="134.4">15</text>
<text x="157.4" y="136.9">18</text>
<text x="220.9" y="136.9">26</text>
<text x="157.4" y="139.4">19</text>
<text x="157.4" y="142">20</text>
<text x="220.9" y="139.4">27</text>
<text x="220.9" y="142">28</text>
<text x="157.4" y="144.5">21</text>
<text x="157.4" y="147.1">22</text>
<text x="157.4" y="149.6">49</text>
<text x="220.9" y="144.5">29</text>
<text x="220.9" y="147.1">44</text>
<text x="220.9" y="149.6">45</text>
<text x="157.4" y="152.1">50</text>
<text x="157.4" y="154.7">53</text>
<text x="220.9" y="152.1">96</text>
<text x="220.9" y="154.7">97</text>
<text x="157.4" y="157.2">54</text>
<text x="157.4" y="159.8">55</text>
<text x="220.9" y="157.2">98</text>
<text x="220.9" y="159.8">99</text>
<text x="156.8" y="164.8">141</text>
<text x="156.8" y="167.4">142</text>
<text x="220.3" y="162.3">111</text>
<text x="220.3" y="164.8">112</text>
<text x="220.3" y="167.4">113</text>
<text x="36.1" y="173.7">1</text>
<text x="43.7" y="171.2">3</text>
<text x="158" y="169.9">1</text>
<text x="158" y="172.5">2</text>
<text x="221.5" y="169.9">7</text>
<text x="221.5" y="172.5">8</text>
<text x="43.7" y="176.3">2</text>
<text x="158" y="175">3</text>
<text x="158" y="177.5">4</text>
<text x="221.5" y="175">9</text>
<text x="157.4" y="182.6">58</text>
<text x="157.4" y="185.2">59</text>
<text x="158" y="180.1">5</text>
<text x="220.3" y="180.1">114</text>
<text x="220.3" y="182.6">115</text>
<text x="220.3" y="185.2">116</text>
<text x="157.4" y="187.7">60</text>
<text x="157.4" y="190.2">63</text>
<text x="220.3" y="187.7">117</text>
<text x="220.3" y="190.2">118</text>
<text x="157.4" y="192.8">64</text>
<text x="157.4" y="195.3">65</text>
<text x="157.4" y="197.9">66</text>
<text x="220.3" y="192.8">119</text>
<text x="220.3" y="195.3">122</text>
<text x="220.3" y="197.9">123</text>
<text x="157.4" y="200.4">67</text>
<text x="157.4" y="202.9">68</text>
<text x="220.9" y="200.4">77</text>
<text x="220.9" y="202.9">78</text>
<text x="157.4" y="208">71</text>
<text x="220.9" y="205.5">79</text>
<text x="220.9" y="208">80</text>
<text x="29.1" y="213.1">1</text>
<text x="29.1" y="215.6">2</text>
<text x="156.8" y="210.6">106</text>
<text x="220.9" y="210.6">81</text>
<text x="220.9" y="213.1">82</text>
<text x="220.9" y="215.6">85</text>
<text x="29.1" y="218.2">3</text>
<text x="220.9" y="218.2">86</text>
<text x="189" y="227.4" transform="rotate(-90 189 227.4)">16</text>
<text x="191.5" y="227.4" transform="rotate(-90 191.5 227.4)">31</text>
</g>
</svg>
